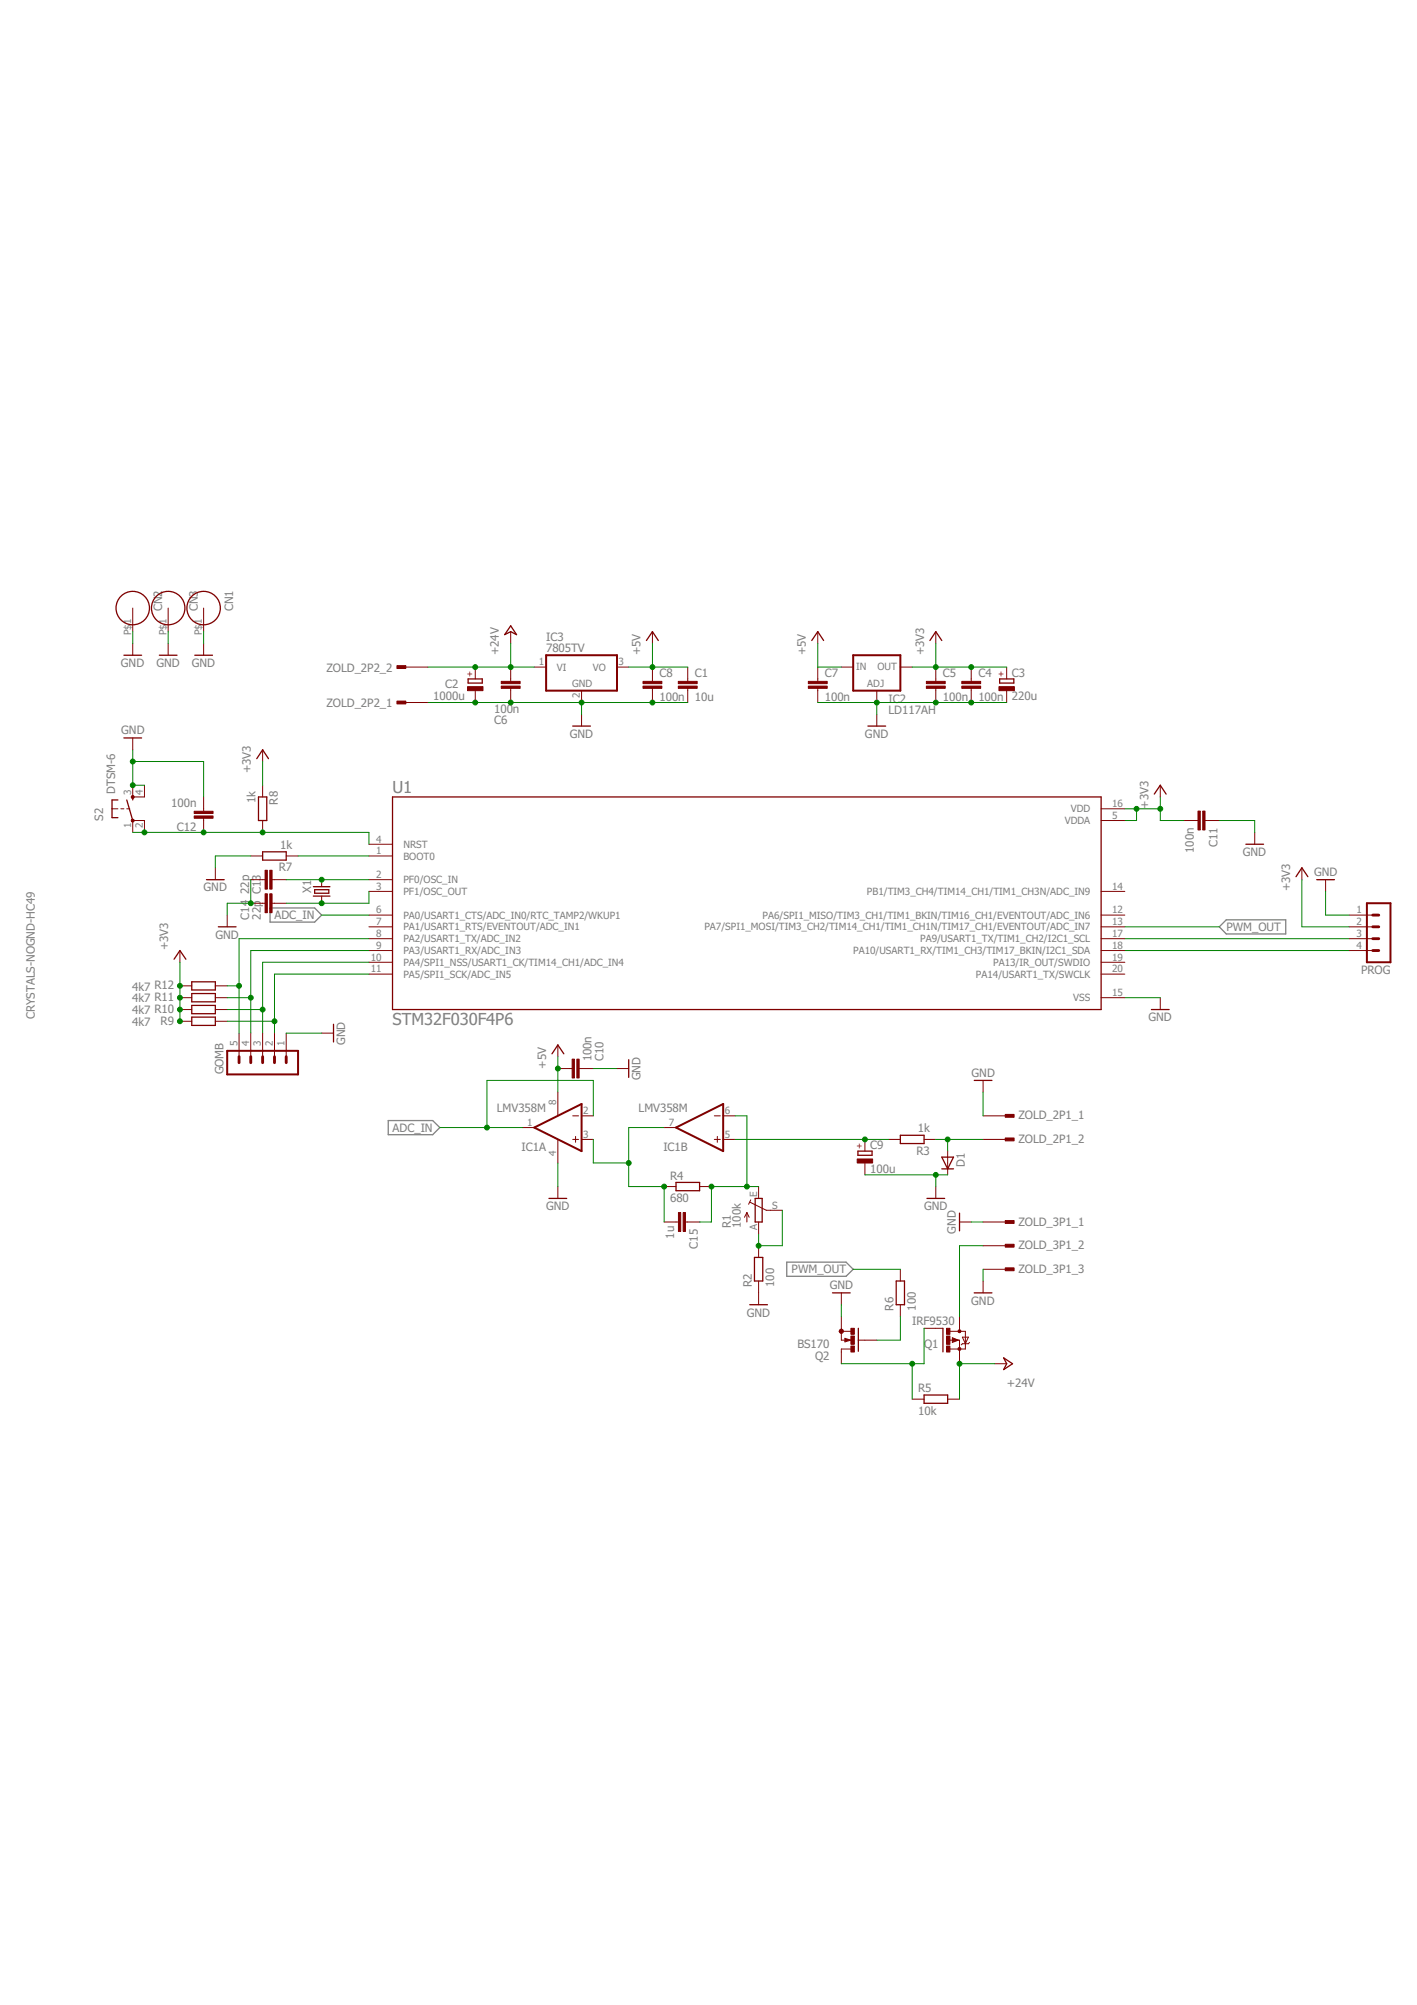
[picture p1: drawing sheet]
<svg xmlns="http://www.w3.org/2000/svg" width="210mm" height="297mm" viewBox="0 0 210 297" stroke-linecap="round" stroke-linejoin="round" font-family="sans-serif">
<path d="M40 134.5h6.6l1 1.1-1 1h-6.6zM180.6 137.3l1.1-1h8.8v2.1h-8.8zM57.5 166h6.6l1.1 1-1.1 1.1h-6.6zM116.5 187h8.8l1.1 1-1.1 1.1h-8.8z" fill="none" stroke="#808080" stroke-width=".19"/>
<g fill="none" stroke="#800000" stroke-width=".15">
<path d="M19.7 90.1v3.5M19.7 95.3v1.8M24.9 90.1v3.5M24.9 95.3v1.8M30.2 90.1v3.5M30.2 95.3v1.8M59.9 98.8h3.5M70.4 98.8v1.8M75.6 93.6v1.7M75.6 98.8v2.1M79.1 98.8h1.8M91.4 98.8h1.7"/>
<path d="M96.6 93.6v1.7M96.6 98.8v2.1M101.9 98.8v2.1M121.1 93.6v1.7M121.1 98.8v2.1M124.6 98.8h1.8M133.4 98.8h1.7M138.6 93.6v1.7M138.6 98.8v2.1M143.9 98.8v2.1M149.1 98.8v1.8M16.6 119.8h.9"/>
<path d="M17.9 119.8h.5M18.8 119.8h.4M19.7 116.3v1.8h1.7v-1.8M19.7 109.3v1.8M30.2 118.1v2.1M38.9 111.1v1.7M38.9 116.3v1.8M59.9 104.1h3.5M70.4 102.3v1.8M75.6 102v2.1M86.1 102.3v1.8M86.1 105.8v1.8"/>
<path d="M96.6 102v2.1M101.9 102v2.1M121.1 102v2.1M129.9 102.3v1.8M129.9 105.8v1.8M138.6 102v2.1M143.9 102v2.1M149.1 102.3v1.8M163.1 119.8h3.5M171.9 116.3v1.8M19.7 123.3v-1.7h1.7v1.7M30.2 121.2v2.1"/>
<path d="M31.9 128.6v1.7M33.7 135.6v1.7M37.1 126.8h1.8M37.1 130.3h2.2M37.1 133.8h2.2M38.9 121.6v1.7M40.3 130.3h2.1M40.3 133.8h2.1M42.4 126.8h1.8M47.6 130.3v1.1M47.6 132.8v1M54.7 135.6h3.4"/>
<path d="M54.7 137.3h3.4M54.7 139.1h3.4M54.7 126.8h3.4M54.7 130.3h3.4M54.7 132.1h3.4M54.7 125.1h3.4M163.1 135.6h3.5M163.1 137.3h3.5M163.1 139.1h3.5M163.1 132.1h3.5M163.1 121.6h3.5M175.4 121.6h2.1"/>
<path d="M178.5 121.6h2.1M185.9 123.3v1.8M192.8 128.6v1.7M196.4 130.3v1.8M199.9 135.6h3.4M199.9 137.3h3.4M199.9 139.1h3.4M26.6 147.8h1.8M26.6 151.3h1.8M26.6 149.6h1.8M26.6 146h1.8M26.6 140.8v1.8"/>
<path d="M31.9 147.8h1.8M31.9 151.3h1.8M31.9 149.6h1.8M31.9 146h1.8M35.4 153.1v3.4M37.1 153.1v3.4M38.9 153.1v3.4M40.7 153.1v3.4M42.4 153.1v3.4M47.6 153.1h1.8M54.7 140.8h3.4M54.7 142.6h3.4"/>
<path d="M54.7 144.3h3.4M82.6 154.8v1.7M82.6 158.3h2.1M85.8 158.3h2.1M91.4 158.3h1.7M163.1 140.8h3.5M163.1 142.6h3.5M163.1 144.3h3.5M163.1 147.8h3.5M171.9 147.8v1.8M199.9 140.8h3.4M77.4 167h1.7"/>
<path d="M82.6 161.8v3.5M82.6 168.8v3.5M82.6 175.8v1.7M84.8 165.3h.9M84.8 168.8h.9M85.3 168.4v.8M86.1 165.3h1.8M86.1 168.8h1.8M98.4 175.8h1.7M98.4 167h1.7M103.6 175.8h1.8M105.8 165.3h.9"/>
<path d="M105.8 168.8h.9M106.3 168.4v.8M107.1 165.3h1.8M107.1 168.8h1.8M110.6 179.6v1.4M110.6 179.6l-.3 .7M110.6 179.6l.4 .7M111.1 178.1l2.4 1.2h2.4M111.2 177.8l-.3 .6M112.4 175.8v1.7M128.1 168.8v1.7M128.1 172.3v1.8"/>
<path d="M131.6 168.8h1.8M136.9 168.8h1.7M138.6 175.8v1.7M140.4 170.5v3.6M145.6 165.3h3.5M145.6 168.8h3.5M145.6 160.1v1.7M98.4 181h2.1M101.5 181h2.1M112.4 181v1.8M112.4 184.6v1.7M112.4 189.8v3.5"/>
<path d="M124.6 191.5v1.8M124.6 195v3.5h1.4M124.6 197.2h1.4M125.2 198.3l.8 .2-.8 .3zM126 199.9h-1.4v2.1M127.1 198.5h2.8M133.4 188v1.8M133.4 193.3v1.7M136.9 196.8h2.8M140.5 198.5h.7M140.7 197.2h2.3v2.7h-2.3M141.1 198.2l.8 .3-.8 .4z"/>
<path d="M141.9 198.5h.2v3.5M142.1 181h1.8M142.1 195v2.2M142.6 198.1h.8l-.4 1zM143.6 198.9l-.2 .2h-.8l-.2 .1M145.6 181h3.5M145.6 184.6h3.5M145.6 188h3.5M145.6 189.8v1.7M135.1 207.3h1.8M140.4 207.3h1.7M147.4 202h1.7"/>
</g>
<g fill="#800000" stroke="#800000" stroke-width=".15">
<path d="M100.5 101.6h2.8v.4h-2.8z"/>
<path d="M100.5 100.9h2.8v.4h-2.8z"/>
<path d="M126 196.8h.6v.9h-.6z"/>
<path d="M126 199.4h.6v.9h-.6z"/>
<path d="M126 197.9h.6v1.3h-.6z"/>
<path d="M69.3 101.7h2.2v.6h-2.2z"/>
<path d="M148 101.7h2.3v.6h-2.3z"/>
<path d="M142.5 101.6h2.8v.4h-2.8z"/>
<path d="M142.5 100.9h2.8v.4h-2.8z"/>
<path d="M137.2 101.6h2.8v.4h-2.8z"/>
<path d="M137.2 100.9h2.8v.4h-2.8z"/>
<path d="M74.3 101.6h2.7v.4h-2.7z"/>
<path d="M74.3 100.9h2.7v.4h-2.7z"/>
<path d="M119.7 101.6h2.8v.4h-2.8z"/>
<path d="M119.7 100.9h2.8v.4h-2.8z"/>
<path d="M95.2 101.6h2.8v.4h-2.8z"/>
<path d="M95.2 100.9h2.8v.4h-2.8z"/>
<path d="M148.9 180.8h1.3v.5h-1.3z"/>
<path d="M148.9 184.3h1.3v.5h-1.3z"/>
<path d="M148.9 187.8h1.3v.5h-1.3z"/>
<path d="M148.9 165.1h1.3v.4h-1.3z"/>
<path d="M148.9 168.6h1.3v.4h-1.3z"/>
<path d="M127 171.7h2.3v.6h-2.3z"/>
<path d="M85.4 156.9h.4v2.8h-.4z"/>
<path d="M84.8 156.9h.3v2.8h-.3z"/>
<path d="M177.5 120.2h.3v2.8h-.3z"/>
<path d="M178.2 120.2h.3v2.8h-.3z"/>
<path d="M28.8 120.2h2.8v.3h-2.8z"/>
<path d="M28.8 120.9h2.8v.3h-2.8z"/>
<path d="M39.3 128.9h.3v2.8h-.3z"/>
<path d="M40 128.9h.3v2.8h-.3z"/>
<path d="M40 132.4h.3v2.8h-.3z"/>
<path d="M39.3 132.4h.3v2.8h-.3z"/>
<path d="M58.8 103.9h1.3v.4h-1.3z"/>
<path d="M58.8 98.6h1.3v.4h-1.3z"/>
<path d="M101.2 179.6h.3v2.8h-.3z"/>
<path d="M100.5 179.6h.3v2.8h-.3z"/>
<path d="M140.2 199.4h.5v.9h-.5z"/>
<path d="M140.2 196.8h.5v.9h-.5z"/>
<path d="M140.2 197.9h.5v1.3h-.5z"/>
</g>
<path d="M80.9 97.1h10.5v5.2h-10.5zM126.4 97.1h7v5.2h-7zM202.5 133.8h3.5v8.8h-3.5zM33.7 155.7h10.5v3.5h-10.5zM79.1 167l7-3.4v6.9zM100.1 167l7-3.4v6.9z" fill="none" stroke="#800000" stroke-width=".3"/>
<path d="M203.3 139.1h.9M203.3 137.3h.9M203.3 135.6h.9M35.4 156.5v.9M37.1 156.5v.9M38.9 156.5v.9M40.7 156.5v.9M42.4 156.5v.9M203.3 140.8h.9" fill="none" stroke="#800000" stroke-width=".42"/>
<g fill="none" stroke="#800000" stroke-width=".19">
<path d="M18.4 97.1h2.6M23.6 97.1h2.6M28.9 97.1h2.6M75.6 92.7l.9 1.3-.9-.4-.8 .4zM95.8 94.9l.8-1.3 .9 1.3M120.2 94.9l.9-1.3 .9 1.3M137.8 94.9l.8-1.3 .9 1.3M17.5 118.5h-.9v2.6h.9M18.4 109.3h2.6M18.8 118.5l.9 3.1M19.7 118.1v.4M38 112.4l.9-1.3 .9 1.3"/>
<path d="M38.3 118.1h1.2v3.5h-1.2zM58.1 118.1h105v31.5h-105zM69.3 100.6h2.1v.6h-2.1zM84.8 107.6h2.7M128.6 107.6h2.6M148.1 100.6h2.1v.6h-2.1zM171 117.6l.9-1.3 .8 1.3M30.6 130.3h2.6M32.3 137.3h2.7M38.9 126.2h3.5v1.2h-3.5zM46.4 132.8h2.5M46.4 131.4h2.5"/>
<path d="M46.6 131.8h2.1v.5h-2.1zM184.6 125.1h2.6M192 129.9l.8-1.3 .9 1.3M195.1 130.3h2.6M25.8 142.1l.8-1.3 .9 1.3M28.4 150.7h3.5v1.2h-3.5zM28.4 145.5h3.5v1.2h-3.5zM28.4 147.2h3.5v1.2h-3.5zM28.4 148.9h3.5v1.3h-3.5zM49.4 151.7v2.7M81.8 156.1l.8-1.3 .9 1.3M93.1 157v2.6"/>
<path d="M170.6 149.6h2.6M81.3 177.5h2.6M100.1 175.2h3.5v1.2h-3.5zM111.9 177.5h1v3.5h-1zM127.1 170.5h2.1v.7h-2.1zM133.4 168.2h3.5v1.2h-3.5zM137.3 177.5h2.6M139.5 171.4h1.7l-.8 1.8zM139.5 173.2h1.7M142.1 179.7v2.7M144.3 160.1h2.6M111.1 193.3h2.6"/>
<path d="M111.8 186.3h1.2v3.5h-1.2zM123.3 191.5h2.6M127.1 196.8v3.4M132.8 189.8h1.2v3.5h-1.2zM139.7 196.8v3.5M144.3 191.5h2.6M136.9 206.7h3.5v1.2h-3.5zM148.7 201.2l1.3 .8-1.3 .9 .4-.9z"/>
<circle cx="19.7" cy="90.1" r="2.48"/>
<circle cx="24.9" cy="90.1" r="2.48"/>
<circle cx="30.2" cy="90.1" r="2.48"/>
</g>
<path d="M125.2 198.5h.4l-.4 .1M141.3 198.5h-.1v-.1l.6 .1-.6 .2" fill="none" stroke="#800000" stroke-width=".21"/>
<g fill="#800000" stroke="#800000" stroke-width=".15">
<path d="M124.4 197l.3-.1 .2 .3v.2l-.4 .1-.2-.3h.4h-.4z" fill-rule="evenodd"/>
<path d="M19.5 121.4h.3l.1 .2-.1 .1h-.3z" fill-rule="evenodd"/>
<path d="M19.5 117.9l.2-.1 .1 .1 .1 .2-.1 .1h-.3z" fill-rule="evenodd"/>
<path d="M142 197.1h.3v.3h-.3z" fill-rule="evenodd"/>
<path d="M142 199.7h.3v.3h-.3z" fill-rule="evenodd"/>
</g>
<g fill="none" stroke="#008000" stroke-width=".15">
<path d="M19.7 93.6v1.7M24.9 93.6v1.7M30.2 93.6v1.7M63.4 98.8h15.7M75.6 95.3v3.5M93.1 98.8h8.8M96.6 95.3v3.5M121.1 95.3v3.5h3.5M135.1 98.8h14M138.6 95.3v3.5M19.7 112.8h10.5v5.3M19.7 111.1v5.2h1.7"/>
<path d="M38.9 112.8v3.5M63.4 104.1h38.5M86.1 104.1v1.7M121.1 104.1h28M129.9 104.1v1.7M166.6 119.8h5.3M168.4 119.8v1.8h-1.8M171.9 118.1v3.5h3.5M19.7 123.3h35v1.8M37.1 126.8h-5.2v1.8M37.1 130.3v3.5h-3.4v1.8M42.4 130.3h12.3"/>
<path d="M44.2 126.8h10.5M47.6 135.6h7.1M54.7 132.1v1.7h-12.3M54.7 139.1h-19.3v14M166.6 137.3h14M166.6 139.1h33.3M180.6 121.6h5.3v1.7M192.8 130.3v7h7.1M196.4 132.1v3.5h3.5M26.6 142.6v8.7M33.7 147.8h3.4M33.7 151.3h7"/>
<path d="M33.7 149.6h5.2M33.7 146h1.7M42.4 153.1h5.2M54.7 140.8h-17.6v12.3M54.7 142.6h-15.8v10.5M54.7 144.3h-14v8.8M82.6 156.5v5.3M87.9 158.3h3.5M166.6 147.8h5.3M166.6 140.8h33.3M65.2 167h12.2M82.6 172.3v3.5"/>
<path d="M87.9 165.3v-5.2h-15.8v6.9M87.9 168.8v3.5h5.2M98.4 167h-5.3v8.8h5.3v5.2M108.9 168.8h22.7M108.9 165.3h1.7v10.5M112.4 175.8h-7v5.2h-1.8M115.9 179.3v5.3h-3.5v-1.8M128.1 174.1h12.3M138.6 174.1v1.7M138.6 168.8h7M140.4 168.8v1.7M145.6 161.8v3.5"/>
<path d="M124.6 193.3v1.7M126.4 188h7M133.4 195v3.5h-3.5M136.9 196.8v5.2h-12.3M143.9 181h1.7M145.6 184.6h-3.5v10.4M145.6 188v1.8M135.1 202v5.3M147.4 202h-5.3v5.3"/>
</g>
<g fill="#008000" stroke="#008000" stroke-width=".15">
<circle cx="75.6" cy="98.8" r=".36"/>
<circle cx="70.4" cy="98.8" r=".36"/>
<circle cx="142.1" cy="202" r=".36"/>
<circle cx="86.1" cy="104.1" r=".36"/>
<circle cx="96.6" cy="104.1" r=".36"/>
<circle cx="75.6" cy="104.1" r=".36"/>
<circle cx="70.4" cy="104.1" r=".36"/>
<circle cx="129.9" cy="104.1" r=".36"/>
<circle cx="138.6" cy="104.1" r=".36"/>
<circle cx="143.9" cy="104.1" r=".36"/>
<circle cx="138.6" cy="174.1" r=".36"/>
<circle cx="19.7" cy="116.3" r=".36"/>
<circle cx="19.7" cy="112.8" r=".36"/>
<circle cx="37.1" cy="133.8" r=".36"/>
<circle cx="96.6" cy="98.8" r=".36"/>
<circle cx="82.6" cy="158.3" r=".36"/>
<circle cx="138.6" cy="98.8" r=".36"/>
<circle cx="143.9" cy="98.8" r=".36"/>
<circle cx="168.4" cy="119.8" r=".36"/>
<circle cx="171.9" cy="119.8" r=".36"/>
<circle cx="26.6" cy="146" r=".36"/>
<circle cx="26.6" cy="147.8" r=".36"/>
<circle cx="26.6" cy="149.6" r=".36"/>
<circle cx="26.6" cy="151.3" r=".36"/>
<circle cx="140.4" cy="168.8" r=".36"/>
<circle cx="128.1" cy="168.8" r=".36"/>
<circle cx="110.6" cy="175.8" r=".36"/>
<circle cx="105.4" cy="175.8" r=".36"/>
<circle cx="93.1" cy="172.3" r=".36"/>
<circle cx="98.4" cy="175.8" r=".36"/>
<circle cx="72.1" cy="167" r=".36"/>
<circle cx="135.1" cy="202" r=".36"/>
<circle cx="30.2" cy="123.3" r=".36"/>
<circle cx="21.4" cy="123.3" r=".36"/>
<circle cx="38.9" cy="123.3" r=".36"/>
<circle cx="47.6" cy="130.3" r=".36"/>
<circle cx="47.6" cy="133.8" r=".36"/>
<circle cx="40.7" cy="151.3" r=".36"/>
<circle cx="38.9" cy="149.6" r=".36"/>
<circle cx="37.1" cy="147.8" r=".36"/>
<circle cx="35.4" cy="146" r=".36"/>
<circle cx="112.4" cy="184.6" r=".36"/>
</g>
<g font-size="2.5" fill="#808080">
<text x="58.1" y="117.5">U1</text>
<text x="58.1" y="151.8">STM32F030F4P6</text>
</g>
<g font-size="1.7" fill="#808080">
<text x="24" y="90.6" transform="rotate(-90 24 90.6)">CN2</text>
<text x="29.3" y="90.6" transform="rotate(-90 29.3 90.6)">CN3</text>
<text x="34.5" y="90.6" transform="rotate(-90 34.5 90.6)">CN1</text>
<text x="80.9" y="94.9">IC3</text>
<text x="17.9" y="98.8">GND</text>
<text x="23.2" y="98.8">GND</text>
<text x="28.4" y="98.8">GND</text>
<text x="48.4" y="99.5">ZOLD_2P2_2</text>
<text x="65.9" y="102">C2</text>
<text x="73.9" y="97.1" transform="rotate(-90 73.9 97.1)">+24V</text>
<text x="80.9" y="96.6">7805TV</text>
<text x="94.9" y="97.1" transform="rotate(-90 94.9 97.1)">+5V</text>
<text x="97.7" y="100.3">C8</text>
<text x="102.9" y="100.3">C1</text>
<text x="119.4" y="97.1" transform="rotate(-90 119.4 97.1)">+5V</text>
<text x="122.2" y="100.3">C7</text>
<text x="136.9" y="97.1" transform="rotate(-90 136.9 97.1)">+3V3</text>
<text x="139.7" y="100.3">C5</text>
<text x="144.9" y="100.3">C4</text>
<text x="149.9" y="100.2">C3</text>
<text x="48.4" y="104.8">ZOLD_2P2_1</text>
<text x="64.2" y="103.7">1000u</text>
<text x="73.2" y="105.6">100n</text>
<text x="73.2" y="107.3">C6</text>
<text x="97.7" y="103.8">100n</text>
<text x="102.9" y="103.8">10u</text>
<text x="122.2" y="103.8">100n</text>
<text x="131.6" y="105.8">LD117AH</text>
<text x="131.6" y="104.1">IC2</text>
<text x="139.7" y="103.8">100n</text>
<text x="144.9" y="103.8">100n</text>
<text x="149.9" y="103.7">220u</text>
<text x="18" y="108.8">GND</text>
<text x="84.4" y="109.3">GND</text>
<text x="128.1" y="109.3">GND</text>
<text x="17" y="117.6" transform="rotate(-90 17 117.6)">DTSM-6</text>
<text x="25.4" y="119.6">100n</text>
<text x="37.2" y="114.6" transform="rotate(-90 37.2 114.6)">+3V3</text>
<text x="37.9" y="119" transform="rotate(-90 37.9 119)">1k</text>
<text x="41.2" y="119.2" transform="rotate(-90 41.2 119.2)">R8</text>
<text x="170.1" y="119.8" transform="rotate(-90 170.1 119.8)">+3V3</text>
<text x="15.3" y="121.6" transform="rotate(-90 15.3 121.6)">S2</text>
<text x="26.2" y="123.1">C12</text>
<text x="41.5" y="125.8">1k</text>
<text x="180.4" y="125.5" transform="rotate(-90 180.4 125.5)">C11</text>
<text x="41.3" y="129.1">R7</text>
<text x="176.9" y="126.4" transform="rotate(-90 176.9 126.4)">100n</text>
<text x="184.1" y="126.8">GND</text>
<text x="194.7" y="129.8">GND</text>
<text x="30.2" y="132.1">GND</text>
<text x="36.9" y="136.3" transform="rotate(-90 36.9 136.3)">C14</text>
<text x="36.9" y="132.4" transform="rotate(-90 36.9 132.4)">22p</text>
<text x="38.6" y="136.3" transform="rotate(-90 38.6 136.3)">22p C13</text>
<text x="40.7" y="136.2">ADC_IN</text>
<text x="46.1" y="132.2" transform="rotate(-90 46.1 132.2)">X1</text>
<text x="181.7" y="137.9">PWM_OUT</text>
<text x="191.1" y="132.1" transform="rotate(-90 191.1 132.1)">+3V3</text>
<text x="24.9" y="140.8" transform="rotate(-90 24.9 140.8)">+3V3</text>
<text x="31.9" y="139.1">GND</text>
<text x="19.6" y="148.5">4k7 R11</text>
<text x="19.6" y="146.8">4k7 R12</text>
<text x="201.6" y="144.3">PROG</text>
<text x="5.1" y="151" transform="rotate(-90 5.1 151)">CRYSTALS-NOGND-HC49</text>
<text x="19.6" y="152">4k7</text>
<text x="19.6" y="150.3">4k7 R10</text>
<text x="23.8" y="151.8">R9</text>
<text x="51.2" y="154.8" transform="rotate(-90 51.2 154.8)">GND</text>
<text x="170.1" y="151.3">GND</text>
<text x="33.1" y="159.2" transform="rotate(-90 33.1 159.2)">GOMB</text>
<text x="80.9" y="158.3" transform="rotate(-90 80.9 158.3)">+5V</text>
<text x="87.6" y="157.3" transform="rotate(-90 87.6 157.3)">100n</text>
<text x="89.4" y="157.3" transform="rotate(-90 89.4 157.3)">C10</text>
<text x="94.9" y="160.1" transform="rotate(-90 94.9 160.1)">GND</text>
<text x="143.9" y="159.5">GND</text>
<text x="58.1" y="167.7">ADC_IN</text>
<text x="73.6" y="164.8">LMV358M</text>
<text x="94.6" y="164.8">LMV358M</text>
<text x="136" y="167.8">1k</text>
<text x="150.9" y="165.8">ZOLD_2P1_1</text>
<text x="77.3" y="170.5">IC1A</text>
<text x="98.3" y="170.5">IC1B</text>
<text x="128.9" y="173.7">100u</text>
<text x="128.9" y="170.2">C9</text>
<text x="135.8" y="171.1">R3</text>
<text x="142.9" y="172.8" transform="rotate(-90 142.9 172.8)">D1</text>
<text x="150.9" y="169.3">ZOLD_2P1_2</text>
<text x="80.9" y="179.3">GND</text>
<text x="99.3" y="178.1">680</text>
<text x="99.3" y="174.8">R4</text>
<text x="136.9" y="179.3">GND</text>
<text x="99.9" y="183.5" transform="rotate(-90 99.9 183.5)">1u</text>
<text x="103.4" y="185" transform="rotate(-90 103.4 185)">C15</text>
<text x="108.3" y="181.9" transform="rotate(-90 108.3 181.9)">R1</text>
<text x="109.8" y="181.9" transform="rotate(-90 109.8 181.9)">100k</text>
<text x="141.6" y="182.7" transform="rotate(-90 141.6 182.7)">GND</text>
<text x="150.9" y="181.6">ZOLD_3P1_1</text>
<text x="150.9" y="185.1">ZOLD_3P1_2</text>
<text x="111.4" y="190.7" transform="rotate(-90 111.4 190.7)">R2</text>
<text x="114.7" y="190.7" transform="rotate(-90 114.7 190.7)">100</text>
<text x="117.3" y="188.7">PWM_OUT</text>
<text x="122.9" y="191">GND</text>
<text x="150.9" y="188.6">ZOLD_3P1_3</text>
<text x="110.6" y="195">GND</text>
<text x="132.3" y="194.2" transform="rotate(-90 132.3 194.2)">R6</text>
<text x="135.1" y="196.3">IRF9530</text>
<text x="135.7" y="194.2" transform="rotate(-90 135.7 194.2)">100</text>
<text x="143.9" y="193.3">GND</text>
<text x="118.1" y="199.8">BS170</text>
<text x="120.7" y="201.5">Q2</text>
<text x="136.9" y="199.8">Q1</text>
<text x="136" y="209.6">10k</text>
<text x="136" y="206.3">R5</text>
<text x="149.1" y="205.5">+24V</text>
</g>
<g font-size="1.5" fill="#808080">
<text x="19.4" y="94.1" transform="rotate(-90 19.4 94.1)">P$1</text>
<text x="24.7" y="94.1" transform="rotate(-90 24.7 94.1)">P$1</text>
<text x="29.9" y="94.1" transform="rotate(-90 29.9 94.1)">P$1</text>
<text x="79.8" y="98.6">1</text>
<text x="82.5" y="99.4">VI</text>
<text x="84.7" y="101.8">GND</text>
<text x="87.8" y="99.4">VO</text>
<text x="91.6" y="98.6">3</text>
<text x="126.8" y="99.3">IN</text>
<text x="128.5" y="101.8">ADJ</text>
<text x="130" y="99.3">OUT</text>
<text x="85.9" y="103.4" transform="rotate(-90 85.9 103.4)">2</text>
<text x="19.4" y="117.8" transform="rotate(-90 19.4 117.8)">3</text>
<text x="21.2" y="117.8" transform="rotate(-90 21.2 117.8)">4</text>
<text x="164.7" y="119.6">16</text>
<text x="19.4" y="122.6" transform="rotate(-90 19.4 122.6)">1</text>
<text x="21.2" y="122.6" transform="rotate(-90 21.2 122.6)">2</text>
<text x="55.7" y="124.8">4</text>
<text x="59.8" y="125.6">NRST</text>
<text x="157.7" y="122.1">VDDA</text>
<text x="158.6" y="120.4">VDD</text>
<text x="164.7" y="121.3">5</text>
<text x="55.7" y="126.6">1</text>
<text x="55.7" y="130.1">2</text>
<text x="55.7" y="131.8">3</text>
<text x="59.8" y="127.3">BOOT0</text>
<text x="59.8" y="130.8">PF0/OSC_IN</text>
<text x="164.7" y="131.8">14</text>
<text x="55.7" y="135.3">6</text>
<text x="55.7" y="137.1">7</text>
<text x="59.8" y="132.6">PF1/OSC_OUT</text>
<text x="59.8" y="136.1">PA0/USART1_CTS/ADC_IN0/RTC_TAMP2/WKUP1</text>
<text x="59.8" y="137.8">PA1/USART1_RTS/EVENTOUT/ADC_IN1</text>
<text x="104.3" y="137.8">PA7/SPI1_MOSI/TIM3_CH2/TIM14_CH1/TIM1_CH1N/TIM17_CH1/EVENTOUT/ADC_IN7</text>
<text x="113" y="136.1">PA6/SPI1_MISO/TIM3_CH1/TIM1_BKIN/TIM16_CH1/EVENTOUT/ADC_IN6</text>
<text x="128.4" y="132.6">PB1/TIM3_CH4/TIM14_CH1/TIM1_CH3N/ADC_IN9</text>
<text x="164.7" y="135.3">12</text>
<text x="164.7" y="137.1">13</text>
<text x="200.9" y="135.3">1</text>
<text x="200.9" y="137.1">2</text>
<text x="54.9" y="142.3">10</text>
<text x="55.7" y="138.8">8</text>
<text x="55.7" y="140.6">9</text>
<text x="59.8" y="139.6">PA2/USART1_TX/ADC_IN2</text>
<text x="59.8" y="141.3">PA3/USART1_RX/ADC_IN3</text>
<text x="59.8" y="143.1">PA4/SPI1_NSS/USART1_CK/TIM14_CH1/ADC_IN4</text>
<text x="126.4" y="141.3">PA10/USART1_RX/TIM1_CH3/TIM17_BKIN/I2C1_SDA</text>
<text x="136.3" y="139.6">PA9/USART1_TX/TIM1_CH2/I2C1_SCL</text>
<text x="147.1" y="143.1">PA13/IR_OUT/SWDIO</text>
<text x="164.7" y="138.8">17</text>
<text x="164.7" y="140.6">18</text>
<text x="164.7" y="142.3">19</text>
<text x="200.9" y="138.8">3</text>
<text x="200.9" y="140.6">4</text>
<text x="54.9" y="144.1">11</text>
<text x="59.8" y="144.8">PA5/SPI1_SCK/ADC_IN5</text>
<text x="144.6" y="144.8">PA14/USART1_TX/SWCLK</text>
<text x="159" y="148.3">VSS</text>
<text x="164.7" y="147.6">15</text>
<text x="164.7" y="144.1">20</text>
<text x="35.2" y="154.9" transform="rotate(-90 35.2 154.9)">5</text>
<text x="36.9" y="154.9" transform="rotate(-90 36.9 154.9)">4</text>
<text x="38.7" y="154.9" transform="rotate(-90 38.7 154.9)">3</text>
<text x="40.4" y="154.9" transform="rotate(-90 40.4 154.9)">2</text>
<text x="42.2" y="154.9" transform="rotate(-90 42.2 154.9)">1</text>
<text x="78.1" y="166.8">1</text>
<text x="82.4" y="163.7" transform="rotate(-90 82.4 163.7)">8</text>
<text x="86.4" y="165.1">2</text>
<text x="99.1" y="166.8">7</text>
<text x="107.4" y="165.1">6</text>
<text x="82.4" y="171.2" transform="rotate(-90 82.4 171.2)">4</text>
<text x="86.4" y="168.6">3</text>
<text x="107.4" y="168.6">5</text>
<text x="112.1" y="177.3" transform="rotate(-90 112.1 177.3)">E</text>
<text x="114.4" y="179.1">S</text>
<text x="112.1" y="182.2" transform="rotate(-90 112.1 182.2)">A</text>
</g>
<g font-size="1.2" fill="#800000">
<text x="70" y="100.3" transform="rotate(-90 70 100.3)">+</text>
<text x="148.7" y="100.3" transform="rotate(-90 148.7 100.3)">+</text>
<text x="127.7" y="170.3" transform="rotate(-90 127.7 170.3)">+</text>
</g>
</svg>
